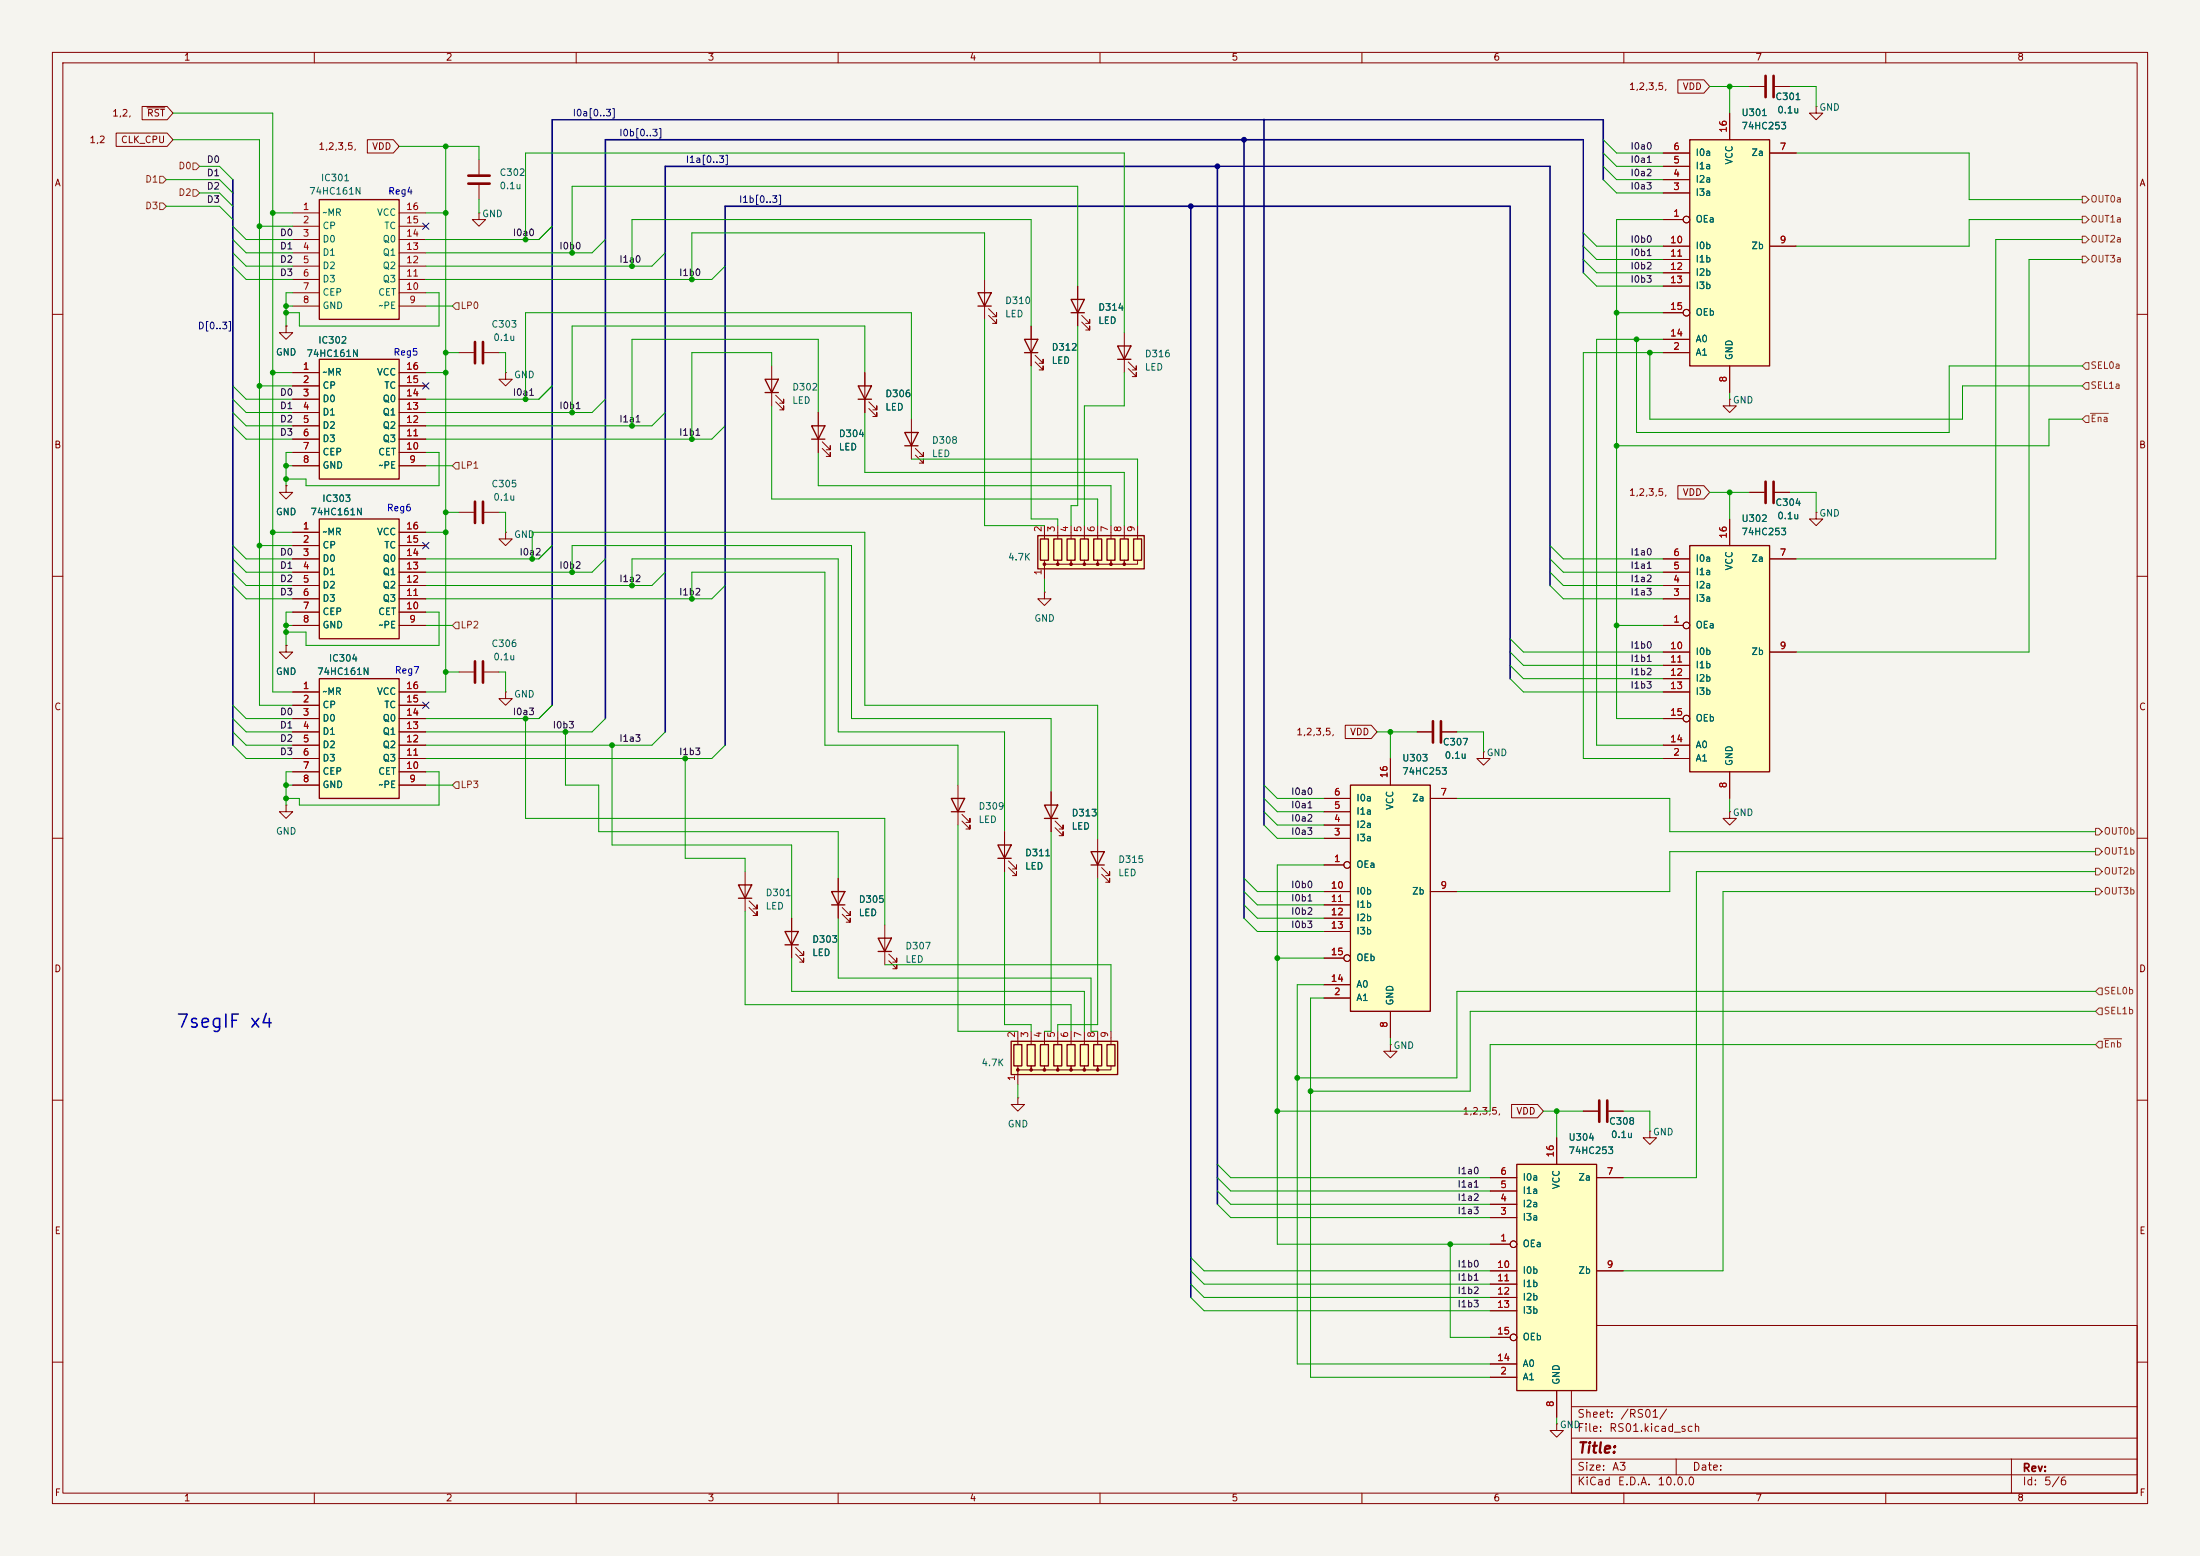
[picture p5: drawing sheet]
<svg xmlns="http://www.w3.org/2000/svg" width="420mm" height="297mm" viewBox="0 0 420 297" stroke-linecap="round" stroke-linejoin="round" font-family="sans-serif">
<path d="M0 0h420v297h-420z" fill="#f5f4ef" stroke="#f5f4ef" stroke-width=".19"/>
<g fill="none" stroke="#840000" stroke-width=".19">
<path d="M10 10h400v277h-400zM12 12h396v273h-396zM60 10v2M110 10v2M160 10v2M210 10v2M260 10v2M310 10v2M360 10v2M10 60h2M96.5 71.1v1.3h1.3l-1.3 1.3-1.3-1.3h1.3M96.5 71.1h.1"/>
<path d="M165.1 71.1v7.6M165.9 78l1.5 1.5v-.8v.8h-.8M165.9 76.7l1.5 1.5v-.7v.7h-.8M196.8 62.2v7.7M197.6 69.1l1.5 1.5v-.7v.7h-.7M197.6 67.8l1.5 1.5v-.7v.7h-.7M408 60h2M54.6 92.7v1.3h1.3l-1.3 1.3-1.3-1.3h1.3M54.6 92.7h.1M10 110h2M408 110h2M10 160h2"/>
<path d="M408 160h2M10 210h2M408 210h2M300 253h108v32h-108zM10 260h2M300 278.5h108M300 274.5h108M300 268.5h108M320 278.5v3M384 278.5v6.5M408 260h2M60 285v2"/>
<path d="M110 285v2M160 285v2M210 285v2M260 285v2M300 281.5h108M310 285v2M360 285v2"/>
</g>
<path d="M163.8 73.7h2.6l-1.3 2.5zM163.8 76.2h2.6M195.6 64.8h2.5l-1.3 2.5zM195.6 67.3h2.5" fill="none" stroke="#840000" stroke-width=".25"/>
<path d="M61 68.6h15.2v22.8h-15.2z" fill="#ffffc2"/>
<path d="M186.7 55.9h2.5l-1.2 2.5zM186.7 58.4h2.5M204.5 57.2h2.5l-1.3 2.5zM204.5 59.7h2.5M61 68.6h15.2v22.8h-15.2zM213.4 66h2.5l-1.3 2.6zM213.4 68.6h2.5" fill="none" stroke="#840000" stroke-width=".25"/>
<g fill="none" stroke="#840000" stroke-width=".19">
<path d="M188 53.3v7.7M188.7 58.9l1.5 1.6v-.8v.8h-.7M205.7 54.6v7.6M55.9 71.1h5.1M55.9 73.7h5.1M55.9 76.2h5.1M55.9 78.7h5.1M76.2 71.1h5.1M76.2 73.7h5.1M76.2 76.2h5.1M76.2 78.7h5.1M188.7 60.2l1.5 1.5v-.7v.7h-.7"/>
<path d="M206.5 61.5l1.5 1.5v-.8v.8h-.7M206.5 60.2l1.5 1.5v-.7v.7h-.7M214.6 63.5v7.6M215.4 70.4l1.5 1.5v-.8v.8h-.7M215.4 69.1l1.5 1.5v-.7v.7h-.7M330.2 76.2v1.3h1.3l-1.3 1.2-1.3-1.2h1.3M330.2 76.2h.1M55.9 81.3h5.1M55.9 83.8h5.1M55.9 86.4h5.1M55.9 88.9h5.1M76.2 81.3h5.1"/>
<path d="M76.2 83.8h5.1M76.2 86.4h5.1M76.2 88.9h5.1M87.6 97.8h2.8M92.5 97.8h2.7M346.7 97.8v1.3h1.3l-1.3 1.2-1.3-1.2h1.3M346.7 97.8h.1M87.6 128.3h2.8M92.5 128.3h2.7M96.5 132.1v1.3h1.3l-1.3 1.2-1.3-1.2h1.3M96.5 132.1h.1M54.6 153.7v1.2h1.3l-1.3 1.3-1.3-1.3h1.3"/>
<path d="M54.6 153.7h.1M283.2 143.5v1.3h1.3l-1.3 1.3-1.3-1.3h1.3M283.2 143.5h.1"/>
</g>
<path d="M90.7 95.8v4M92.2 95.8v4M90.7 126.2v4.1M92.2 126.2v4.1" fill="none" stroke="#840000" stroke-width=".51"/>
<path d="M61 99.1h15.2v22.8h-15.2z" fill="#ffffc2"/>
<path d="M61 99.1h15.2v22.8h-15.2z" fill="none" stroke="#840000" stroke-width=".25"/>
<g fill="none" stroke="#840000" stroke-width=".19">
<path d="M55.9 101.6h5.1M55.9 104.1h5.1M55.9 106.7h5.1M55.9 109.2h5.1M55.9 111.8h5.1M55.9 114.3h5.1M55.9 116.8h5.1M55.9 119.4h5.1M76.2 101.6h5.1M76.2 104.1h5.1M76.2 106.7h5.1M76.2 109.2h5.1"/>
<path d="M76.2 111.8h5.1M76.2 114.3h5.1M76.2 116.8h5.1M76.2 119.4h5.1M54.6 123.2v1.3h1.3l-1.3 1.2-1.3-1.2h1.3M54.6 123.2h.1"/>
</g>
<path d="M61 129.5h15.2v22.9h-15.2z" fill="#ffffc2"/>
<g fill="none" stroke="#840000" stroke-width=".25">
<path d="M172.7 82.6h2.6l-1.3 2.5zM172.7 85.1h2.6M61 129.5h15.2v22.9h-15.2zM141 168.9h2.5l-1.3 2.6zM141 171.5h2.5M149.9 177.8h2.5l-1.3 2.5zM158.7 170.2h2.6l-1.3 2.5zM158.7 172.7h2.6M190.5 161.3h2.5l-1.2 2.5zM190.5 163.8h2.5M208.3 162.6h2.5l-1.3 2.5zM208.3 165.1h2.5"/>
<path d="M149.9 180.3h2.5"/>
</g>
<g fill="none" stroke="#840000" stroke-width=".19">
<path d="M174 80v7.6M174.8 86.9l1.5 1.5v-.8v.8h-.8M174.8 85.6l1.5 1.5v-.7v.7h-.8M334 94h2.8M338.8 94h2.8M55.9 132.1h5.1M55.9 134.6h5.1M55.9 137.2h5.1M55.9 139.7h5.1M76.2 132.1h5.1M76.2 134.6h5.1M76.2 137.2h5.1"/>
<path d="M76.2 139.7h5.1M55.9 142.2h5.1M55.9 144.8h5.1M55.9 147.3h5.1M55.9 149.9h5.1M76.2 142.2h5.1M76.2 144.8h5.1M76.2 147.3h5.1M76.2 149.9h5.1M191.8 158.8v7.6M142.2 166.4v7.6M143 173.2l1.5 1.6v-.8v.8h-.7"/>
<path d="M143 172l1.5 1.5v-.8v.8h-.7M151.1 175.3v7.6M160 167.6v7.7M160.8 174.5l1.5 1.5v-.7v.7h-.8M160.8 173.2l1.5 1.6v-.8v.8h-.8M192.5 165.6l1.6 1.5v-.7v.7h-.8M192.5 164.3l1.6 1.6v-.8v.8h-.8M209.5 160v7.6M210.3 166.9l1.5 1.5v-.8v.8h-.7M210.3 165.6l1.5 1.5v-.7v.7h-.7M151.9 182.1l1.5 1.5v-.7v.7h-.7M151.9 180.8l1.5 1.6v-.8v.8h-.7"/>
<path d="M265.4 199.4v1.3h1.3l-1.3 1.2-1.2-1.2h1.2M265.4 199.4h.1"/>
</g>
<path d="M337.1 91.9v4.1M338.6 91.9v4.1" fill="none" stroke="#840000" stroke-width=".51"/>
<path d="M193 198.8h20.4v6.3h-20.4z" fill="#ffffc2"/>
<path d="M167.6 179.1h2.6l-1.3 2.5zM167.6 181.6h2.6M193 198.8h20.4v6.3h-20.4zM193.5 199.4h1.6v4.1h-1.6zM196.1 199.4h1.5v4.1h-1.5zM198.6 199.4h1.6v4.1h-1.6zM201.2 199.4h1.5v4.1h-1.5zM203.7 199.4h1.5v4.1h-1.5zM206.2 199.4h1.6v4.1h-1.6zM208.8 199.4h1.5v4.1h-1.5zM211.3 199.4h1.6v4.1h-1.6z" fill="none" stroke="#840000" stroke-width=".25"/>
<g fill="#840000" stroke="#840000" stroke-width=".19">
<circle cx="194.3" cy="204.2" r=".25"/>
<circle cx="196.8" cy="204.2" r=".25"/>
<circle cx="199.4" cy="204.2" r=".25"/>
<circle cx="201.9" cy="204.2" r=".25"/>
<circle cx="204.5" cy="204.2" r=".25"/>
<circle cx="207" cy="204.2" r=".25"/>
<circle cx="209.5" cy="204.2" r=".25"/>
</g>
<g fill="none" stroke="#840000" stroke-width=".19">
<path d="M168.9 176.5v7.7M169.7 183.4l1.5 1.5v-.7v.7h-.8M169.7 182.1l1.5 1.5v-.7v.7h-.8M194.3 196.9v2.5M196.8 196.9v2.5M199.4 196.9v2.5M201.9 196.9v2.5M204.5 196.9v2.5M207 196.9v2.5M209.5 196.9v2.5M212.1 196.9v2.5M194.3 203.5v.7h2.5v-.7v.7h2.6v-.7v.7h2.5v-.7v.7h2.6v-.7v.7h2.5v-.7v.7h2.5v-.7v.7h2.6v-.7"/>
<path d="M194.3 204.5v2.5"/>
</g>
<path d="M61 38.1h15.2v22.9h-15.2z" fill="#ffffc2"/>
<path d="M61 38.1h15.2v22.9h-15.2z" fill="none" stroke="#840000" stroke-width=".25"/>
<g fill="none" stroke="#840000" stroke-width=".19">
<path d="M91.4 30.5v2.8M91.4 35.3v2.8M55.9 40.6h5.1M55.9 43.2h5.1M55.9 45.7h5.1M55.9 48.3h5.1M55.9 50.8h5.1M55.9 53.3h5.1M55.9 55.9h5.1M55.9 58.4h5.1M76.2 40.6h5.1M76.2 43.2h5.1"/>
<path d="M76.2 45.7h5.1M76.2 48.3h5.1M76.2 50.8h5.1M76.2 53.3h5.1M76.2 55.9h5.1M76.2 58.4h5.1M91.4 40.6v1.3h1.3l-1.3 1.3-1.2-1.3h1.2M91.4 40.6h.1M54.6 62.2v1.3h1.3l-1.3 1.3-1.3-1.3h1.3M54.6 62.2h.1M87.6 67.3h2.8M92.5 67.3h2.7"/>
<path d="M96.5 101.6v1.3h1.3l-1.3 1.2-1.3-1.2h1.3M96.5 101.6h.1M270.5 139.7h2.8M275.3 139.7h2.8M330.2 154.9v1.3h1.3l-1.3 1.3-1.3-1.3h1.3M330.2 154.9h.1"/>
</g>
<path d="M89.4 35.1h4.1M89.4 33.5h4.1M90.7 65.3v4M92.2 65.3v4M273.6 137.7v4M275.1 137.7v4" fill="none" stroke="#840000" stroke-width=".51"/>
<path d="M322.6 104.1h15.2v43.2h-15.2z" fill="#ffffc2"/>
<path d="M322.6 104.1h15.2v43.2h-15.2z" fill="none" stroke="#840000" stroke-width=".25"/>
<g fill="none" stroke="#840000" stroke-width=".19">
<path d="M330.2 99.1v5M317.5 119.4h3.8M317.5 114.3h5.1M317.5 111.8h5.1M317.5 109.2h5.1M317.5 106.7h5.1M337.8 106.7h5.1M317.5 124.5h5.1M317.5 127h5.1M317.5 129.5h5.1M317.5 132.1h5.1M317.5 137.2h3.8"/>
<path d="M337.8 124.5h5.1M317.5 144.8h5.1M317.5 142.2h5.1M330.2 147.3v5.1"/>
<circle cx="321.9" cy="119.4" r=".63"/>
<circle cx="321.9" cy="137.2" r=".63"/>
</g>
<path d="M322.6 26.7h15.2v43.2h-15.2z" fill="#ffffc2"/>
<path d="M322.6 26.7h15.2v43.2h-15.2zM146 72.4h2.6l-1.3 2.5zM146 74.9h2.6M154.9 81.3h2.6l-1.3 2.5zM154.9 83.8h2.6" fill="none" stroke="#840000" stroke-width=".25"/>
<g fill="none" stroke="#840000" stroke-width=".19">
<path d="M317.5 36.8h5.1M317.5 34.3h5.1M317.5 31.8h5.1M317.5 29.2h5.1M330.2 21.6v5.1M337.8 29.2h5.1M317.5 41.9h3.8M317.5 47h5.1M317.5 49.5h5.1M317.5 52.1h5.1M317.5 54.6h5.1M317.5 59.7h3.8"/>
<path d="M337.8 47h5.1M147.3 69.9v7.6M148.1 76.7l1.5 1.5v-.7v.7h-.8M148.1 75.4l1.5 1.6v-.8v.8h-.8M156.2 78.7v7.7M317.5 67.3h5.1M317.5 64.8h5.1M330.2 69.9v5M157 85.6l1.5 1.5v-.7v.7h-.8M157 84.3l1.5 1.6v-.8v.8h-.8M194.3 209.6v1.2h1.3l-1.3 1.3-1.3-1.3h1.3M194.3 209.6h.1"/>
<path d="M302.3 212.1h2.8M307.1 212.1h2.8M315 215.9v1.3h1.2l-1.2 1.2-1.3-1.2h1.3M315 215.9h.1M297.2 271.8v1.2h1.2l-1.2 1.3-1.3-1.3h1.3M297.2 271.8h.1"/>
<circle cx="321.9" cy="59.7" r=".63"/>
<circle cx="321.9" cy="41.9" r=".63"/>
</g>
<path d="M305.3 210.1v4M306.8 210.1v4" fill="none" stroke="#840000" stroke-width=".51"/>
<path d="M289.6 222.2h15.2v43.2h-15.2z" fill="#ffffc2"/>
<path d="M289.6 222.2h15.2v43.2h-15.2z" fill="none" stroke="#840000" stroke-width=".25"/>
<g fill="none" stroke="#840000" stroke-width=".19">
<path d="M297.2 217.2v5M284.5 237.5h3.8M284.5 232.4h5.1M284.5 229.9h5.1M284.5 227.3h5.1M284.5 224.8h5.1M304.8 224.8h5.1M284.5 242.6h5.1M284.5 245.1h5.1M284.5 247.6h5.1M284.5 250.2h5.1M284.5 255.3h3.8"/>
<path d="M304.8 242.6h5.1M284.5 262.9h5.1M284.5 260.3h5.1M297.2 265.4v5.1"/>
<circle cx="288.9" cy="237.5" r=".63"/>
<circle cx="288.9" cy="255.3" r=".63"/>
</g>
<path d="M257.8 149.9h15.2v43.1h-15.2z" fill="#ffffc2"/>
<path d="M257.8 149.9h15.2v43.1h-15.2z" fill="none" stroke="#840000" stroke-width=".25"/>
<g fill="none" stroke="#840000" stroke-width=".19">
<path d="M346.7 20.3v1.3h1.3l-1.3 1.3-1.3-1.3h1.3M346.7 20.3h.1M252.7 157.5h5.1M252.7 154.9h5.1M252.7 152.4h5.1M265.4 144.8v5.1M273 152.4h5.1M252.7 165.1h3.8M252.7 160h5.1M252.7 170.2h5.1M252.7 172.7h5.1M252.7 175.3h5.1"/>
<path d="M252.7 177.8h5.1M273 170.2h5.1M252.7 190.5h5.1M252.7 188h5.1M252.7 182.9h3.8M265.4 193v5.1"/>
<circle cx="257.2" cy="165.1" r=".63"/>
<circle cx="257.2" cy="182.9" r=".63"/>
</g>
<path d="M198.1 102.2h20.3v6.4h-20.3z" fill="#ffffc2"/>
<g fill="none" stroke="#840000" stroke-width=".25">
<path d="M198.1 102.2h20.3v6.4h-20.3zM198.6 102.9h1.6v4h-1.6zM201.2 102.9h1.5v4h-1.5zM203.7 102.9h1.5v4h-1.5zM206.2 102.9h1.6v4h-1.6zM208.8 102.9h1.5v4h-1.5zM211.3 102.9h1.6v4h-1.6zM213.9 102.9h1.5v4h-1.5zM216.4 102.9h1.5v4h-1.5zM181.6 152.4h2.5l-1.2 2.5zM181.6 154.9h2.5M199.4 153.7h2.5l-1.2 2.5z"/>
<path d="M199.4 156.2h2.5"/>
</g>
<g fill="#840000" stroke="#840000" stroke-width=".19">
<circle cx="199.4" cy="107.7" r=".25"/>
<circle cx="201.9" cy="107.7" r=".25"/>
<circle cx="204.5" cy="107.7" r=".25"/>
<circle cx="207" cy="107.7" r=".25"/>
<circle cx="209.5" cy="107.7" r=".25"/>
<circle cx="212.1" cy="107.7" r=".25"/>
<circle cx="214.6" cy="107.7" r=".25"/>
</g>
<g fill="none" stroke="#840000" stroke-width=".19">
<path d="M320.3 15.2h5l1.1 1.3-1.1 1.3h-5zM334 16.5h2.8M338.8 16.5h2.8M22.2 25.4h9.7l1.1 1.3-1.1 1.2h-9.7zM27.1 20.3h4.8l1.1 1.3-1.1 1.3h-4.8zM28.1 20.6h3.4M70.1 26.7h5l1.1 1.2-1.1 1.3h-5zM317.5 36.8h5.1M317.5 34.3h5.1M317.5 31.8h5.1M317.5 29.2h5.1M330.2 21.6v5.1"/>
<path d="M337.8 29.2h5.1M205.7 54.6v2.6M205.7 59.7v2.5M317.5 41.9h3.8M317.5 47h5.1M317.5 49.5h5.1M317.5 52.1h5.1M317.5 54.6h5.1M317.5 59.7h3.8M337.8 47h5.1M54.6 62.2h.1M55.9 71.1h5.1"/>
<path d="M55.9 73.7h5.1M55.9 76.2h5.1M55.9 78.7h5.1M76.2 71.1h5.1M76.2 73.7h5.1M76.2 76.2h5.1M76.2 78.7h5.1M156.2 78.7v2.6M165.1 71.1v2.6M165.1 76.2v2.5M196.8 62.2v2.6M196.8 67.3v2.6"/>
<path d="M317.5 67.3h5.1M317.5 64.8h5.1M330.2 69.9v5M54.6 92.7h.1M55.9 81.3h5.1M55.9 83.8h5.1M55.9 86.4h5.1M55.9 88.9h5.1M76.2 81.3h5.1M76.2 83.8h5.1M76.2 86.4h5.1M76.2 88.9h5.1"/>
<path d="M156.2 83.8v2.6M320.3 92.7h5l1.1 1.3-1.1 1.3h-5zM330.2 99.1v5M334 94h2.8M338.8 94h2.8M55.9 119.4h5.1M55.9 114.3h5.1M55.9 111.8h5.1M55.9 109.2h5.1M55.9 106.7h5.1M55.9 101.6h5.1M55.9 104.1h5.1"/>
<path d="M55.9 116.8h5.1M76.2 119.4h5.1M76.2 114.3h5.1M76.2 111.8h5.1M76.2 109.2h5.1M76.2 106.7h5.1M76.2 101.6h5.1M76.2 104.1h5.1M76.2 116.8h5.1M199.4 106.9v.8h2.5v-.8v.8h2.6v-.8v.8h2.5v-.8v.8h2.5v-.8v.8h2.6v-.8v.8h2.5v-.8v.8h2.6v-.8M199.4 113v1.3h1.3l-1.3 1.3-1.3-1.3h1.3M199.4 113h.1"/>
<path d="M199.4 100.3v2.6M199.4 108v2.5M201.9 100.3v2.6M204.5 100.3v2.6M207 100.3v2.6M209.5 100.3v2.6M212.1 100.3v2.6M214.6 100.3v2.6M217.2 100.3v2.6M317.5 119.4h3.8M317.5 114.3h5.1M317.5 111.8h5.1"/>
<path d="M317.5 109.2h5.1M317.5 106.7h5.1M337.8 106.7h5.1M54.6 123.2h.1M55.9 139.7h5.1M55.9 132.1h5.1M55.9 137.2h5.1M55.9 134.6h5.1M76.2 139.7h5.1M76.2 132.1h5.1M76.2 137.2h5.1M76.2 134.6h5.1"/>
<path d="M256.8 138.4h5l1.1 1.3-1.1 1.3h-5zM270.5 139.7h2.8M275.3 139.7h2.8M317.5 124.5h5.1M317.5 127h5.1M317.5 129.5h5.1M317.5 132.1h5.1M317.5 137.2h3.8M337.8 124.5h5.1M55.9 144.8h5.1M55.9 142.2h5.1M55.9 147.3h5.1"/>
<path d="M55.9 149.9h5.1M76.2 144.8h5.1M76.2 142.2h5.1M76.2 147.3h5.1M76.2 149.9h5.1M182.9 149.9v7.6M183.6 156.7l1.6 1.5v-.7v.7h-.8M183.6 155.4l1.6 1.6v-.8v.8h-.8M191.8 158.8v2.5M200.7 151.1v7.7M201.4 158l1.5 1.5v-.7v.7h-.7M201.4 156.7l1.5 1.5v-.7v.7h-.7"/>
<path d="M252.7 157.5h5.1M252.7 154.9h5.1M252.7 152.4h5.1M265.4 144.8v5.1M273 152.4h5.1M317.5 144.8h5.1M317.5 142.2h5.1M330.2 147.3v5.1M151.1 175.3v2.5M160 167.6v2.6M160 172.7v2.6M191.8 163.8v2.6"/>
<path d="M252.7 165.1h3.8M252.7 160h5.1M252.7 170.2h5.1M252.7 172.7h5.1M252.7 175.3h5.1M252.7 177.8h5.1M273 170.2h5.1M151.1 180.3v2.6M252.7 190.5h5.1M252.7 188h5.1M252.7 182.9h3.8M265.4 193v5.1"/>
<path d="M288.6 210.8h4.9l1.1 1.3-1.1 1.3h-4.9zM297.2 217.2v5M302.3 212.1h2.8M307.1 212.1h2.8M284.5 237.5h3.8M284.5 232.4h5.1M284.5 229.9h5.1M284.5 227.3h5.1M284.5 224.8h5.1M304.8 224.8h5.1M284.5 242.6h5.1M284.5 245.1h5.1"/>
<path d="M284.5 247.6h5.1M284.5 250.2h5.1M284.5 255.3h3.8M304.8 242.6h5.1M284.5 262.9h5.1M284.5 260.3h5.1M297.2 265.4v5.1"/>
<circle cx="321.9" cy="59.7" r=".63"/>
<circle cx="321.9" cy="41.9" r=".63"/>
<circle cx="321.9" cy="119.4" r=".63"/>
<circle cx="321.9" cy="137.2" r=".63"/>
<circle cx="257.2" cy="165.1" r=".63"/>
<circle cx="257.2" cy="182.9" r=".63"/>
<circle cx="288.9" cy="237.5" r=".63"/>
<circle cx="288.9" cy="255.3" r=".63"/>
</g>
<path d="M337.1 14.5v4M338.6 14.5v4" fill="none" stroke="#840000" stroke-width=".51"/>
<g fill="none" stroke="#725600" stroke-width=".19">
<path d="M30.5 33.7h.6l.6 .6-.6 .6h-.6zM30.5 38.7h.6l.6 .7-.6 .6h-.6zM36.8 36.2h.7l.6 .6-.6 .7h-.7zM36.8 31.1h.7l.6 .7-.6 .6h-.7zM397.5 37.5h.6l.7 .6-.7 .6h-.6zM87 57.8h.6v1.3h-.6l-.6-.7zM397.5 41.3h.6l.7 .6-.7 .6h-.6zM397.5 48.9h.6l.7 .6-.7 .7h-.6zM397.5 45.1h.6l.7 .6-.7 .7h-.6zM398.1 79.4h.7v1.2h-.7l-.6-.6zM398.1 73h.7v1.3h-.7l-.6-.6zM398.1 69.2h.7v1.3h-.7l-.6-.6z"/>
<path d="M399.1 78.9h3.4M87 88.3h.6v1.2h-.6l-.6-.6zM87 118.7h.6v1.3h-.6l-.6-.6zM87 149.2h.6v1.3h-.6l-.6-.6zM400 158.1h.7l.6 .7-.6 .6h-.7zM400 161.9h.7l.6 .7-.6 .6h-.7zM400 169.5h.7l.6 .7-.6 .6h-.7zM400 165.7h.7l.6 .7-.6 .6h-.7zM400.7 188.6h.6v1.3h-.6l-.7-.7zM400.7 198.8h.6v1.2h-.6l-.7-.6zM400.7 192.4h.6v1.3h-.6l-.7-.7zM401.6 198.3h3.4"/>
</g>
<path d="M44.4 34.3v107.9M105.4 22.9v111.7M227.3 39.4v208.2M237.5 26.7v148.6M241.3 22.9v134.6M295.9 31.8v80M302.3 26.7h-186.7v110.5M306.1 22.9v11.4M302.3 44.5v7.6M127 139.7v-107.9h105.4v198.1M288.3 129.5v-90.1h-149.9v102.8" fill="none" stroke="#000084" stroke-width=".3"/>
<path d="M105.4 22.9h200.7M232.4 31.8h63.5M302.3 26.7v17.8" fill="none" stroke="#000084" stroke-width=".25"/>
<g fill="none" stroke="#009600" stroke-width=".19">
<path d="M326.4 16.5h7.6M330.2 16.5v5.1M341.6 16.5h5.1v3.8M31.7 34.3h10.2l2.5 2.5M31.7 39.4h10.2l2.5 2.5M33 26.7h16.5v107.9h6.4M33 21.6h19.1v110.5h3.8M38.1 36.8h3.8l2.5 2.6M38.1 31.8h3.8l2.5 2.5M76.2 27.9h15.2v2.6M85.1 27.9v104.2h-3.8M91.4 38.1v2.5"/>
<path d="M306.1 34.3l2.5 2.5h8.9M306.1 29.2l2.5 2.6h8.9M306.1 31.8l2.5 2.5h8.9M306.1 26.7l2.5 2.5h8.9M342.9 29.2h33v8.9h21.6M44.4 43.2l2.6 2.5h8.9M44.4 50.8l2.6 2.5h8.9M44.4 45.7l2.6 2.6h8.9M44.4 48.3l2.6 2.5h8.9M49.5 43.2h6.4M52.1 40.6h3.8M54.6 58.4h1.3"/>
<path d="M55.9 55.9h-1.3v6.3M81.3 55.9h2.5v6.3h-26.7v-2.5h-2.5M81.3 58.4h5.1M81.3 40.6h3.8M100.3 45.7v-16.5h114.3v34.3M105.4 43.2l-2.5 2.5h-21.6M109.2 48.3v-12.7h96.5v19M115.6 45.7l-2.6 2.6h-31.7M120.6 50.8v-8.9h76.2v20.3M127 48.3l-2.5 2.5h-43.2M132.1 53.3v-8.8h55.9v8.8M138.4 50.8l-2.5 2.5h-54.6"/>
<path d="M302.3 52.1l2.5 2.5h12.7M302.3 44.5l2.5 2.5h12.7M302.3 47l2.5 2.5h12.7M302.3 49.5l2.5 2.6h12.7M308.6 59.7h8.9M317.5 41.9h-8.9v95.3h8.9M397.5 45.7h-16.5v61h-38.1M397.5 41.9h-21.6v5.1h-33M397.5 49.5h-10.2v75h-44.4M44.4 76.2l2.6 2.5h8.9M44.4 78.7l2.6 2.6h8.9M44.4 73.7l2.6 2.5h8.9"/>
<path d="M49.5 73.7h6.4M52.1 71.1h3.8M81.3 71.1h3.8M85.1 67.3h2.5M95.2 67.3h1.3v3.8M100.3 76.2v-16.5h73.7v20.3M105.4 73.7l-2.5 2.5h-21.6M115.6 76.2l-2.6 2.5h-31.7M127 78.7l-2.5 2.6h-43.2M147.3 69.9v-2.6h-15.2v16.5M147.3 77.5v17.8h62.2v5M156.2 78.7v-13.9h-35.6v16.5"/>
<path d="M165.1 71.1v-8.9h-55.9v16.5M165.1 78.7v11.5h49.5v10.1M188 61v39.3h11.4M196.8 69.9v29.2h5.1v1.2M205.7 62.2v34.3h-1.2v3.8M214.6 71.1v6.4h-7.6v22.8M312.4 64.8v17.8h59.7v-12.7h25.4M315 67.3v12.7h59.6v-6.3h22.9M317.5 64.8h-12.7v77.4h12.7M317.5 67.3h-15.2v77.5h15.2M330.2 74.9v1.3M44.4 81.3l2.6 2.5h8.9"/>
<path d="M54.6 88.9h1.3M55.9 86.4h-1.3v6.3M81.3 86.4h2.5v6.3h-25.4v-1.3h-3.8M81.3 88.9h5.1M85.1 97.8h2.5M95.2 97.8h1.3v3.8M138.4 81.3l-2.5 2.5h-54.6M156.2 86.4v6.3h55.9v7.6M174 87.6h43.2v12.7M326.4 94h7.6M330.2 94v5.1M341.6 94h5.1v3.8"/>
<path d="M397.5 80h-6.3v5.1h-82.6M44.4 106.7l2.6 2.5h8.9M44.4 109.2l2.6 2.6h8.9M44.4 111.8l2.6 2.5h8.9M44.4 104.1l2.6 2.6h8.9M49.5 104.1h6.4M52.1 101.6h3.8M54.6 119.4h1.3M55.9 116.8h-1.3v6.4M81.3 116.8h2.5v6.4h-25.4v-2.5h-3.8M81.3 101.6h3.8M81.3 119.4h5.1"/>
<path d="M101.6 106.7v-5.1h63.5v33h44.4v25.4M105.4 104.1l-2.5 2.6h-21.6M109.2 109.2v-5.1h53.4v33.1h38.1v13.9M115.6 106.7l-2.6 2.5h-31.7M120.6 111.8v-5.1h39.4v33h31.8v19.1M127 109.2l-2.5 2.6h-43.2M132.1 114.3v-5.1h25.4v33h25.4v7.7M138.4 111.8l-2.5 2.5h-54.6M199.4 110.5v2.5M295.9 106.7l2.5 2.5h19.1M295.9 109.2l2.5 2.6h19.1M295.9 111.8l2.5 2.5h19.1"/>
<path d="M295.9 104.1l2.5 2.6h19.1M308.6 119.4h8.9M44.4 139.7l2.6 2.5h8.9M44.4 134.6l2.6 2.6h8.9M44.4 137.2l2.6 2.5h8.9M85.1 128.3h2.5M95.2 128.3h1.3v3.8M100.3 137.2v19h68.6v20.3M105.4 134.6l-2.5 2.6h-21.6M107.9 139.7v10.2h6.4v8.9h45.7v8.8M115.6 137.2l-2.6 2.5h-31.7M127 139.7l-2.5 2.5h-43.2"/>
<path d="M262.9 139.7h7.6M265.4 139.7v5.1M278.1 139.7h5.1v3.8M288.3 129.5l2.5 2.6h26.7M288.3 127l2.5 2.5h26.7M288.3 121.9l2.5 2.6h26.7M288.3 124.5l2.5 2.5h26.7M44.4 142.2l2.6 2.6h8.9M54.6 149.9h1.3M55.9 147.3h-1.3v6.4M81.3 147.3h2.5v6.4h-26.7v-1.3h-2.5M81.3 149.9h5.1"/>
<path d="M116.8 142.2v19.1h34.3v14M130.8 144.8v19h11.4v2.6M138.4 142.2l-2.5 2.6h-54.6M182.9 157.5v39.4h11.4M200.7 158.8v38.1h-1.3M241.3 149.9l2.5 2.5h8.9M241.3 157.5l2.5 2.5h8.9M241.3 152.4l2.5 2.5h8.9M241.3 154.9l2.5 2.6h8.9M278.1 152.4h40.7v6.4h81.2M330.2 152.4v2.5M142.2 174v17.8h62.3v5.1"/>
<path d="M160 175.3v11.4h48.3v10.2h1.2M191.8 166.4v29.2h5v1.3M209.5 167.6v28h-7.6v1.3M237.5 167.6l2.5 2.6h12.7M237.5 170.2l2.5 2.5h12.7M237.5 172.7l2.5 2.6h12.7M237.5 175.3l2.5 2.5h12.7M252.7 165.1h-8.9v72.4h40.7M400 162.6h-81.2v7.6h-40.7M400 170.2h-71.1v72.4h-19M400 166.4h-76.2v58.4h-13.9M151.1 182.9v6.3h55.9v7.7"/>
<path d="M168.9 184.2h43.2v12.7M243.8 182.9h8.9M252.7 188h-5.1v72.3h36.9M252.7 190.5h-2.5v72.4h34.3M265.4 198.1v1.3M400 199.4h-115.5v12.7h-40.7M400 189.2h-121.9v16.5h-30.5M400 193h-119.3v15.3h-30.5M194.3 207v2.6M294.6 212.1h7.7M297.2 212.1v5.1M309.9 212.1h5.1v3.8"/>
<path d="M232.4 222.2l2.5 2.6h49.6M232.4 229.9l2.5 2.5h49.6M232.4 227.3l2.5 2.6h49.6M232.4 224.8l2.5 2.5h49.6M276.9 237.5v17.8h7.6M227.3 240l2.6 2.6h54.6M227.3 245.1l2.6 2.5h54.6M227.3 247.6l2.6 2.6h54.6M227.3 242.6l2.6 2.5h54.6M297.2 270.5v1.3"/>
</g>
<path d="M80.7 42.6l1.2 1.2M81.9 42.6l-1.2 1.2M80.7 73.1l1.2 1.2M81.9 73.1l-1.2 1.2M80.7 103.5l1.2 1.2M81.9 103.5l-1.2 1.2M80.7 134l1.2 1.2M81.9 134l-1.2 1.2" fill="none" stroke="#000084" stroke-width=".19"/>
<g fill="#009600" stroke="#009600" stroke-width=".19">
<circle cx="120.6" cy="111.8" r=".46"/>
<circle cx="109.2" cy="109.2" r=".46"/>
<circle cx="120.6" cy="81.3" r=".46"/>
<circle cx="109.2" cy="78.7" r=".46"/>
<circle cx="100.3" cy="45.7" r=".46"/>
<circle cx="85.1" cy="40.6" r=".46"/>
<circle cx="85.1" cy="67.3" r=".46"/>
<circle cx="49.5" cy="43.2" r=".46"/>
<circle cx="52.1" cy="40.6" r=".46"/>
<circle cx="85.1" cy="27.9" r=".46"/>
<circle cx="54.6" cy="88.9" r=".46"/>
<circle cx="52.1" cy="101.6" r=".46"/>
<circle cx="54.6" cy="91.4" r=".46"/>
<circle cx="49.5" cy="104.1" r=".46"/>
<circle cx="85.1" cy="128.3" r=".46"/>
<circle cx="101.6" cy="106.7" r=".46"/>
<circle cx="54.6" cy="119.4" r=".46"/>
<circle cx="100.3" cy="76.2" r=".46"/>
<circle cx="85.1" cy="97.8" r=".46"/>
<circle cx="85.1" cy="101.6" r=".46"/>
<circle cx="132.1" cy="114.3" r=".46"/>
<circle cx="132.1" cy="83.8" r=".46"/>
<circle cx="109.2" cy="48.3" r=".46"/>
<circle cx="132.1" cy="53.3" r=".46"/>
<circle cx="120.6" cy="50.8" r=".46"/>
<circle cx="52.1" cy="71.1" r=".46"/>
<circle cx="49.5" cy="73.7" r=".46"/>
<circle cx="54.6" cy="59.7" r=".46"/>
<circle cx="54.6" cy="58.4" r=".46"/>
<circle cx="100.3" cy="137.2" r=".46"/>
<circle cx="107.9" cy="139.7" r=".46"/>
<circle cx="308.6" cy="119.4" r=".46"/>
<circle cx="308.6" cy="85.1" r=".46"/>
<circle cx="315" cy="67.3" r=".46"/>
<circle cx="308.6" cy="59.7" r=".46"/>
<circle cx="312.4" cy="64.8" r=".46"/>
<circle cx="330.2" cy="16.5" r=".46"/>
<circle cx="330.2" cy="94" r=".46"/>
<circle cx="54.6" cy="149.9" r=".46"/>
<circle cx="54.6" cy="120.7" r=".46"/>
<circle cx="54.6" cy="152.4" r=".46"/>
<circle cx="85.1" cy="71.1" r=".46"/>
<circle cx="130.8" cy="144.8" r=".46"/>
<circle cx="116.8" cy="142.2" r=".46"/>
<circle cx="243.8" cy="182.9" r=".46"/>
<circle cx="265.4" cy="139.7" r=".46"/>
<circle cx="243.8" cy="212.1" r=".46"/>
<circle cx="247.6" cy="205.7" r=".46"/>
<circle cx="250.2" cy="208.3" r=".46"/>
<circle cx="297.2" cy="212.1" r=".46"/>
<circle cx="276.9" cy="237.5" r=".46"/>
</g>
<g fill="#000084" stroke="#000084" stroke-width=".19">
<circle cx="232.4" cy="31.8" r=".46"/>
<circle cx="227.3" cy="39.4" r=".46"/>
<circle cx="241.3" cy="22.9" r=".13"/>
<circle cx="237.5" cy="26.7" r=".46"/>
</g>
<g font-size="2.5" fill="#0000c2">
<text x="33.5" y="196.8">7segIF</text>
<text x="47.5" y="196.8">x4</text>
</g>
<text font-size="2" fill="#840000" x="301" y="277.9">Title:</text>
<g font-size="1.5" fill="#840000">
<text x="301" y="273.7">File:</text>
<text x="301" y="271">Sheet:</text>
<text x="307.1" y="273.7">RS01.kicad_sch</text>
<text x="309.2" y="271">/RS01/</text>
<text x="301" y="281.1">Size:</text>
<text x="307.6" y="281.1">A3</text>
<text x="323" y="281.1">Date:</text>
<text x="386" y="281.3">Rev:</text>
<text x="301" y="283.9">KiCad</text>
<text x="308.7" y="283.9">E.D.A.</text>
<text x="316.3" y="283.9">10.0.0</text>
<text x="386" y="283.9">Id:</text>
<text x="390.1" y="283.9">5/6</text>
</g>
<g font-size="1.3" fill="#840000">
<text x="35" y="11.9">1</text>
<text x="85" y="11.9">2</text>
<text x="135" y="11.9">3</text>
<text x="185" y="11.9">4</text>
<text x="235" y="11.9">5</text>
<text x="285" y="11.9">6</text>
<text x="335" y="11.9">7</text>
<text x="385" y="11.9">8</text>
<text x="310.9" y="17.5">1,2,3,5,</text>
<text x="321.1" y="17.5">VDD</text>
<text x="21.3" y="22.5">1,2,</text>
<text x="27.9" y="22.5">RST</text>
<text x="17" y="27.6">1,2</text>
<text x="23" y="27.6">CLK_CPU</text>
<text x="60.7" y="28.9">1,2,3,5,</text>
<text x="70.9" y="28.9">VDD</text>
<text x="10.3" y="35.9">A</text>
<text x="408.3" y="35.9">A</text>
<text x="10.3" y="85.9">B</text>
<text x="408.2" y="85.9">B</text>
<text x="310.9" y="94.9">1,2,3,5,</text>
<text x="321.1" y="94.9">VDD</text>
<text x="10.3" y="135.9">C</text>
<text x="408.2" y="135.9">C</text>
<text x="247.4" y="140.7">1,2,3,5,</text>
<text x="257.6" y="140.7">VDD</text>
<text x="10.3" y="185.9">D</text>
<text x="408.2" y="185.9">D</text>
<text x="279.1" y="213">1,2,3,5,</text>
<text x="289.4" y="213">VDD</text>
<text x="10.3" y="235.9">E</text>
<text x="408.3" y="235.9">E</text>
<text x="10.3" y="285.9">F</text>
<text x="35" y="286.9">1</text>
<text x="85" y="286.9">2</text>
<text x="135" y="286.9">3</text>
<text x="185" y="286.9">4</text>
<text x="235" y="286.9">5</text>
<text x="285" y="286.9">6</text>
<text x="335" y="286.9">7</text>
<text x="385" y="286.9">8</text>
<text x="408.3" y="285.9">F</text>
</g>
<g font-size="1.3" fill="#000084">
<text x="109.2" y="22.5">I0a[0..3]</text>
<text x="118.1" y="26.3">I0b[0..3]</text>
<text x="130.8" y="31.4">I1a[0..3]</text>
<text x="141" y="39">I1b[0..3]</text>
<text x="37.7" y="63.2">D[0..3]</text>
</g>
<g font-size="1.3" fill="#006464">
<text x="332.4" y="22.5">U301</text>
<text x="338.8" y="19.4">C301</text>
<text x="339.2" y="21.9">0.1u</text>
<text x="347.2" y="21.4">GND</text>
<text x="332.4" y="25">74HC253</text>
<text x="61.2" y="34.9">IC301</text>
<text x="95.3" y="33.9">C302</text>
<text x="323.6" y="35.2">I2a</text>
<text x="323.6" y="32.6">I1a</text>
<text x="323.6" y="30.1">I0a</text>
<text x="331.1" y="31.5" transform="rotate(-90 331.1 31.5)">VCC</text>
<text x="334.2" y="30.1">Za</text>
<text x="58.9" y="37.4">74HC161N</text>
<text x="61.5" y="41.5">~MR</text>
<text x="71.9" y="41.5">VCC</text>
<text x="91.9" y="41.8">GND</text>
<text x="95.3" y="36.4">0.1u</text>
<text x="323.6" y="37.7">I3a</text>
<text x="61.5" y="44">CP</text>
<text x="61.5" y="46.6">D0</text>
<text x="72.9" y="46.6">Q0</text>
<text x="73.3" y="44">TC</text>
<text x="323.6" y="42.8">OEa</text>
<text x="323.6" y="47.9">I0b</text>
<text x="334.2" y="47.9">Zb</text>
<text x="61.5" y="49.1">D1</text>
<text x="61.5" y="51.7">D2</text>
<text x="72.9" y="51.7">Q2</text>
<text x="72.9" y="49.1">Q1</text>
<text x="323.6" y="50.4">I1b</text>
<text x="323.6" y="52.9">I2b</text>
<text x="61.5" y="54.2">D3</text>
<text x="61.5" y="56.7">CEP</text>
<text x="61.5" y="59.3">GND</text>
<text x="72.1" y="56.7">CET</text>
<text x="72.2" y="59.3">~PE</text>
<text x="72.9" y="54.2">Q3</text>
<text x="191.8" y="58.3">D310</text>
<text x="209.6" y="59.6">D314</text>
<text x="323.6" y="55.5">I3b</text>
<text x="60.6" y="65.9">IC302</text>
<text x="93.7" y="62.8">C303</text>
<text x="94.1" y="65.4">0.1u</text>
<text x="191.8" y="60.9">LED</text>
<text x="209.6" y="62.1">LED</text>
<text x="323.6" y="65.6">A0</text>
<text x="323.6" y="60.6">OEb</text>
<text x="52.6" y="68.2">GND</text>
<text x="58.4" y="68.4">74HC161N</text>
<text x="61.5" y="72">~MR</text>
<text x="71.9" y="72">VCC</text>
<text x="200.7" y="67.2">D312</text>
<text x="200.7" y="69.8">LED</text>
<text x="218.4" y="68.5">D316</text>
<text x="218.4" y="71">LED</text>
<text x="323.6" y="68.2">A1</text>
<text x="331.1" y="68.8" transform="rotate(-90 331.1 68.8)">GND</text>
<text x="61.5" y="74.5">CP</text>
<text x="61.5" y="77.1">D0</text>
<text x="72.9" y="77.1">Q0</text>
<text x="73.3" y="74.5">TC</text>
<text x="98" y="72.5">GND</text>
<text x="151.1" y="74.8">D302</text>
<text x="151.1" y="77.4">LED</text>
<text x="168.9" y="76.1">D306</text>
<text x="330.7" y="77.3">GND</text>
<text x="61.5" y="79.6">D1</text>
<text x="61.5" y="82.1">D2</text>
<text x="72.9" y="82.1">Q2</text>
<text x="72.9" y="79.6">Q1</text>
<text x="160" y="83.7">D304</text>
<text x="168.9" y="78.7">LED</text>
<text x="61.5" y="84.7">D3</text>
<text x="61.5" y="87.2">CEP</text>
<text x="61.5" y="89.8">GND</text>
<text x="72.1" y="87.2">CET</text>
<text x="72.2" y="89.8">~PE</text>
<text x="72.9" y="84.7">Q3</text>
<text x="160" y="86.3">LED</text>
<text x="177.8" y="85">D308</text>
<text x="177.8" y="87.5">LED</text>
<text x="93.7" y="93.3">C305</text>
<text x="94.1" y="95.9">0.1u</text>
<text x="52.6" y="98.7">GND</text>
<text x="59.2" y="98.7">74HC161N</text>
<text x="61.4" y="96.1">IC303</text>
<text x="332.4" y="99.9">U302</text>
<text x="338.8" y="96.9">C304</text>
<text x="339.2" y="99.4">0.1u</text>
<text x="347.2" y="98.9">GND</text>
<text x="61.5" y="102.5">~MR</text>
<text x="61.5" y="105">CP</text>
<text x="61.5" y="107.5">D0</text>
<text x="71.9" y="102.5">VCC</text>
<text x="72.9" y="107.5">Q0</text>
<text x="73.3" y="105">TC</text>
<text x="98" y="103">GND</text>
<text x="192.3" y="107.3">4.7K</text>
<text x="323.6" y="107.5">I0a</text>
<text x="332.4" y="102.5">74HC253</text>
<text x="334.2" y="107.5">Za</text>
<text x="61.5" y="110.1">D1</text>
<text x="61.5" y="112.6">D2</text>
<text x="72.9" y="112.6">Q2</text>
<text x="72.9" y="110.1">Q1</text>
<text x="323.6" y="112.6">I2a</text>
<text x="323.6" y="110.1">I1a</text>
<text x="331.1" y="109" transform="rotate(-90 331.1 109)">VCC</text>
<text x="61.5" y="115.2">D3</text>
<text x="61.5" y="117.7">CEP</text>
<text x="72.1" y="117.7">CET</text>
<text x="72.9" y="115.2">Q3</text>
<text x="197.4" y="119">GND</text>
<text x="323.6" y="115.2">I3a</text>
<text x="61.5" y="120.2">GND</text>
<text x="72.2" y="120.2">~PE</text>
<text x="93.7" y="123.8">C306</text>
<text x="323.6" y="120.2">OEa</text>
<text x="323.6" y="125.3">I0b</text>
<text x="334.2" y="125.3">Zb</text>
<text x="52.6" y="129.1">GND</text>
<text x="60.4" y="129.1">74HC161N</text>
<text x="62.7" y="126.6">IC304</text>
<text x="94.1" y="126.3">0.1u</text>
<text x="323.6" y="127.9">I1b</text>
<text x="323.6" y="130.4">I2b</text>
<text x="61.5" y="132.9">~MR</text>
<text x="61.5" y="135.5">CP</text>
<text x="71.9" y="132.9">VCC</text>
<text x="73.3" y="135.5">TC</text>
<text x="98" y="133.5">GND</text>
<text x="323.6" y="132.9">I3b</text>
<text x="61.5" y="138">D0</text>
<text x="61.5" y="140.6">D1</text>
<text x="61.5" y="143.1">D2</text>
<text x="72.9" y="143.1">Q2</text>
<text x="72.9" y="140.6">Q1</text>
<text x="72.9" y="138">Q0</text>
<text x="275.3" y="142.6">C307</text>
<text x="323.6" y="143.1">A0</text>
<text x="323.6" y="138">OEb</text>
<text x="61.5" y="145.6">D3</text>
<text x="61.5" y="148.2">CEP</text>
<text x="72.1" y="148.2">CET</text>
<text x="72.9" y="145.6">Q3</text>
<text x="267.6" y="145.6">U303</text>
<text x="267.6" y="148.2">74HC253</text>
<text x="275.7" y="145.1">0.1u</text>
<text x="283.7" y="144.6">GND</text>
<text x="323.6" y="145.6">A1</text>
<text x="331.1" y="146.3" transform="rotate(-90 331.1 146.3)">GND</text>
<text x="61.5" y="150.7">GND</text>
<text x="72.2" y="150.7">~PE</text>
<text x="186.7" y="154.9">D309</text>
<text x="258.8" y="155.8">I1a</text>
<text x="258.8" y="153.3">I0a</text>
<text x="266.3" y="154.7" transform="rotate(-90 266.3 154.7)">VCC</text>
<text x="269.5" y="153.3">Za</text>
<text x="52.6" y="159.6">GND</text>
<text x="186.7" y="157.4">LED</text>
<text x="204.5" y="156.1">D313</text>
<text x="204.5" y="158.7">LED</text>
<text x="258.8" y="160.9">I3a</text>
<text x="258.8" y="158.3">I2a</text>
<text x="330.7" y="156.1">GND</text>
<text x="195.6" y="163.7">D311</text>
<text x="195.6" y="166.3">LED</text>
<text x="213.4" y="165">D315</text>
<text x="213.4" y="167.6">LED</text>
<text x="258.8" y="166">OEa</text>
<text x="146.1" y="171.4">D301</text>
<text x="146.1" y="173.9">LED</text>
<text x="163.8" y="172.6">D305</text>
<text x="258.8" y="171">I0b</text>
<text x="258.8" y="173.6">I1b</text>
<text x="269.5" y="171">Zb</text>
<text x="163.8" y="175.2">LED</text>
<text x="258.8" y="176.1">I2b</text>
<text x="258.8" y="178.7">I3b</text>
<text x="154.9" y="180.3">D303</text>
<text x="154.9" y="182.8">LED</text>
<text x="172.7" y="181.5">D307</text>
<text x="172.7" y="184.1">LED</text>
<text x="258.8" y="183.7">OEb</text>
<text x="258.8" y="191.4">A1</text>
<text x="258.8" y="188.8">A0</text>
<text x="266.3" y="192" transform="rotate(-90 266.3 192)">GND</text>
<text x="187.3" y="203.8">4.7K</text>
<text x="265.9" y="200.5">GND</text>
<text x="192.3" y="215.5">GND</text>
<text x="307.1" y="215">C308</text>
<text x="299.3" y="218">U304</text>
<text x="299.3" y="220.6">74HC253</text>
<text x="307.4" y="217.5">0.1u</text>
<text x="315.5" y="217">GND</text>
<text x="290.6" y="225.7">I0a</text>
<text x="298" y="227.1" transform="rotate(-90 298 227.1)">VCC</text>
<text x="301.2" y="225.7">Za</text>
<text x="290.6" y="233.3">I3a</text>
<text x="290.6" y="230.7">I2a</text>
<text x="290.6" y="228.2">I1a</text>
<text x="290.6" y="238.4">OEa</text>
<text x="290.6" y="243.4">I0b</text>
<text x="290.6" y="246">I1b</text>
<text x="301.2" y="243.4">Zb</text>
<text x="290.6" y="248.5">I2b</text>
<text x="290.6" y="251.1">I3b</text>
<text x="290.6" y="256.1">OEb</text>
<text x="290.6" y="263.8">A1</text>
<text x="290.6" y="261.2">A0</text>
<text x="298" y="264.4" transform="rotate(-90 298 264.4)">GND</text>
<text x="297.7" y="272.9">GND</text>
</g>
<g font-size="1.3" fill="#0f0f0f">
<text x="311.1" y="28.9">I0a0</text>
<text x="39.4" y="33.9">D1</text>
<text x="39.4" y="31.4">D0</text>
<text x="311.1" y="31.4">I0a1</text>
<text x="311.1" y="33.9">I0a2</text>
<text x="39.4" y="36.5">D2</text>
<text x="39.4" y="39">D3</text>
<text x="311.1" y="36.5">I0a3</text>
<text x="53.3" y="45.4">D0</text>
<text x="53.3" y="47.9">D1</text>
<text x="97.8" y="45.4">I0a0</text>
<text x="106.7" y="47.9">I0b0</text>
<text x="311.1" y="46.6">I0b0</text>
<text x="53.3" y="50.5">D2</text>
<text x="53.3" y="53">D3</text>
<text x="118.1" y="50.5">I1a0</text>
<text x="129.5" y="53">I1b0</text>
<text x="311.1" y="49.2">I0b1</text>
<text x="311.1" y="51.7">I0b2</text>
<text x="311.1" y="54.3">I0b3</text>
<text x="53.3" y="75.9">D0</text>
<text x="97.8" y="75.9">I0a1</text>
<text x="53.3" y="80.9">D2</text>
<text x="53.3" y="83.5">D3</text>
<text x="53.3" y="78.4">D1</text>
<text x="106.7" y="78.4">I0b1</text>
<text x="118.1" y="80.9">I1a1</text>
<text x="129.5" y="83.5">I1b1</text>
<text x="53.3" y="106.3">D0</text>
<text x="99.1" y="106.3">I0a2</text>
<text x="311.1" y="106.3">I1a0</text>
<text x="53.3" y="108.9">D1</text>
<text x="53.3" y="114">D3</text>
<text x="53.3" y="111.4">D2</text>
<text x="106.7" y="108.9">I0b2</text>
<text x="118.1" y="111.4">I1a2</text>
<text x="129.5" y="114">I1b2</text>
<text x="311.1" y="114">I1a3</text>
<text x="311.1" y="108.9">I1a1</text>
<text x="311.1" y="111.4">I1a2</text>
<text x="311.1" y="124.1">I1b0</text>
<text x="311.1" y="131.7">I1b3</text>
<text x="311.1" y="126.7">I1b1</text>
<text x="311.1" y="129.2">I1b2</text>
<text x="53.3" y="136.8">D0</text>
<text x="97.8" y="136.8">I0a3</text>
<text x="53.3" y="141.9">D2</text>
<text x="53.3" y="139.4">D1</text>
<text x="105.4" y="139.4">I0b3</text>
<text x="118.1" y="141.9">I1a3</text>
<text x="53.3" y="144.4">D3</text>
<text x="129.5" y="144.4">I1b3</text>
<text x="246.4" y="152.1">I0a0</text>
<text x="246.4" y="154.6">I0a1</text>
<text x="246.4" y="159.7">I0a3</text>
<text x="246.4" y="157.1">I0a2</text>
<text x="246.4" y="172.4">I0b1</text>
<text x="246.4" y="169.8">I0b0</text>
<text x="246.4" y="177.5">I0b3</text>
<text x="246.4" y="174.9">I0b2</text>
<text x="278.1" y="224.4">I1a0</text>
<text x="278.1" y="227">I1a1</text>
<text x="278.1" y="232.1">I1a3</text>
<text x="278.1" y="229.5">I1a2</text>
<text x="278.1" y="242.2">I1b0</text>
<text x="278.1" y="244.8">I1b1</text>
<text x="278.1" y="249.8">I1b3</text>
<text x="278.1" y="247.3">I1b2</text>
</g>
<g font-size="1.3" fill="#a90000">
<text x="319.3" y="29">6</text>
<text x="329.9" y="25.4" transform="rotate(-90 329.9 25.4)">16</text>
<text x="339.7" y="29">7</text>
<text x="319.3" y="34">4</text>
<text x="319.3" y="31.5">5</text>
<text x="57.7" y="40.4">1</text>
<text x="77.4" y="40.4">16</text>
<text x="319.3" y="41.7">1</text>
<text x="319.3" y="36.6">3</text>
<text x="57.7" y="42.9">2</text>
<text x="57.7" y="45.5">3</text>
<text x="77.4" y="45.5">14</text>
<text x="77.4" y="42.9">15</text>
<text x="318.7" y="46.7">10</text>
<text x="339.7" y="46.7">9</text>
<text x="57.7" y="48">4</text>
<text x="57.7" y="50.5">5</text>
<text x="57.7" y="53.1">6</text>
<text x="77.4" y="53.1">11</text>
<text x="77.4" y="50.5">12</text>
<text x="77.4" y="48">13</text>
<text x="318.7" y="49.3">11</text>
<text x="318.7" y="51.8">12</text>
<text x="57.7" y="55.6">7</text>
<text x="57.7" y="58.2">8</text>
<text x="77.4" y="55.6">10</text>
<text x="78" y="58.2">9</text>
<text x="318.7" y="54.4">13</text>
<text x="318.7" y="59.4">15</text>
<text x="318.7" y="64.5">14</text>
<text x="57.7" y="70.9">1</text>
<text x="77.4" y="70.9">16</text>
<text x="319.3" y="67.1">2</text>
<text x="57.7" y="73.4">2</text>
<text x="57.7" y="75.9">3</text>
<text x="77.4" y="75.9">14</text>
<text x="77.4" y="73.4">15</text>
<text x="329.9" y="73.1" transform="rotate(-90 329.9 73.1)">8</text>
<text x="57.7" y="78.5">4</text>
<text x="57.7" y="81">5</text>
<text x="57.7" y="83.6">6</text>
<text x="77.4" y="83.6">11</text>
<text x="77.4" y="81">12</text>
<text x="77.4" y="78.5">13</text>
<text x="57.7" y="86.1">7</text>
<text x="57.7" y="88.6">8</text>
<text x="77.4" y="86.1">10</text>
<text x="78" y="88.6">9</text>
<text x="57.7" y="101.3">1</text>
<text x="77.4" y="101.3">16</text>
<text x="199.1" y="101.7" transform="rotate(-90 199.1 101.7)">2</text>
<text x="201.7" y="101.7" transform="rotate(-90 201.7 101.7)">3</text>
<text x="204.2" y="101.7" transform="rotate(-90 204.2 101.7)">4</text>
<text x="206.8" y="101.7" transform="rotate(-90 206.8 101.7)">5</text>
<text x="209.3" y="101.7" transform="rotate(-90 209.3 101.7)">6</text>
<text x="211.8" y="101.7" transform="rotate(-90 211.8 101.7)">7</text>
<text x="214.4" y="101.7" transform="rotate(-90 214.4 101.7)">8</text>
<text x="216.9" y="101.7" transform="rotate(-90 216.9 101.7)">9</text>
<text x="57.7" y="103.9">2</text>
<text x="57.7" y="106.4">3</text>
<text x="77.4" y="106.4">14</text>
<text x="77.4" y="103.9">15</text>
<text x="319.3" y="106.4">6</text>
<text x="329.9" y="102.9" transform="rotate(-90 329.9 102.9)">16</text>
<text x="339.7" y="106.4">7</text>
<text x="57.7" y="109">4</text>
<text x="57.7" y="111.5">5</text>
<text x="77.4" y="111.5">12</text>
<text x="77.4" y="109">13</text>
<text x="199.1" y="109.9" transform="rotate(-90 199.1 109.9)">1</text>
<text x="319.3" y="111.5">4</text>
<text x="319.3" y="109">5</text>
<text x="57.7" y="114">6</text>
<text x="57.7" y="116.6">7</text>
<text x="57.7" y="119.1">8</text>
<text x="77.4" y="116.6">10</text>
<text x="77.4" y="114">11</text>
<text x="78" y="119.1">9</text>
<text x="319.3" y="119.1">1</text>
<text x="319.3" y="114">3</text>
<text x="318.7" y="124.2">10</text>
<text x="339.7" y="124.2">9</text>
<text x="57.7" y="131.8">1</text>
<text x="77.4" y="131.8">16</text>
<text x="318.7" y="126.7">11</text>
<text x="318.7" y="129.3">12</text>
<text x="318.7" y="131.8">13</text>
<text x="57.7" y="134.4">2</text>
<text x="57.7" y="136.9">3</text>
<text x="77.4" y="136.9">14</text>
<text x="77.4" y="134.4">15</text>
<text x="318.7" y="136.9">15</text>
<text x="57.7" y="139.4">4</text>
<text x="57.7" y="142">5</text>
<text x="77.4" y="142">12</text>
<text x="77.4" y="139.4">13</text>
<text x="318.7" y="142">14</text>
<text x="57.7" y="144.5">6</text>
<text x="57.7" y="147.1">7</text>
<text x="57.7" y="149.6">8</text>
<text x="77.4" y="147.1">10</text>
<text x="77.4" y="144.5">11</text>
<text x="78" y="149.6">9</text>
<text x="265.2" y="148.6" transform="rotate(-90 265.2 148.6)">16</text>
<text x="319.3" y="144.5">2</text>
<text x="254.6" y="154.7">5</text>
<text x="254.6" y="152.1">6</text>
<text x="274.9" y="152.1">7</text>
<text x="329.9" y="150.6" transform="rotate(-90 329.9 150.6)">8</text>
<text x="254.6" y="159.8">3</text>
<text x="254.6" y="157.2">4</text>
<text x="254.6" y="164.8">1</text>
<text x="254" y="169.9">10</text>
<text x="254" y="172.5">11</text>
<text x="274.9" y="169.9">9</text>
<text x="254" y="175">12</text>
<text x="254" y="177.5">13</text>
<text x="254" y="182.6">15</text>
<text x="254" y="187.7">14</text>
<text x="254.6" y="190.2">2</text>
<text x="265.2" y="196.3" transform="rotate(-90 265.2 196.3)">8</text>
<text x="194.1" y="198.2" transform="rotate(-90 194.1 198.2)">2</text>
<text x="196.6" y="198.2" transform="rotate(-90 196.6 198.2)">3</text>
<text x="199.1" y="198.2" transform="rotate(-90 199.1 198.2)">4</text>
<text x="201.7" y="198.2" transform="rotate(-90 201.7 198.2)">5</text>
<text x="204.2" y="198.2" transform="rotate(-90 204.2 198.2)">6</text>
<text x="206.8" y="198.2" transform="rotate(-90 206.8 198.2)">7</text>
<text x="209.3" y="198.2" transform="rotate(-90 209.3 198.2)">8</text>
<text x="211.8" y="198.2" transform="rotate(-90 211.8 198.2)">9</text>
<text x="194.1" y="206.4" transform="rotate(-90 194.1 206.4)">1</text>
<text x="296.9" y="221" transform="rotate(-90 296.9 221)">16</text>
<text x="286.3" y="227.1">5</text>
<text x="286.3" y="224.5">6</text>
<text x="306.6" y="224.5">7</text>
<text x="286.3" y="232.2">3</text>
<text x="286.3" y="229.6">4</text>
<text x="286.3" y="237.2">1</text>
<text x="285.7" y="242.3">10</text>
<text x="285.7" y="244.9">11</text>
<text x="306.6" y="242.3">9</text>
<text x="285.7" y="247.4">12</text>
<text x="285.7" y="249.9">13</text>
<text x="285.7" y="255">15</text>
<text x="285.7" y="260.1">14</text>
<text x="286.3" y="262.6">2</text>
<text x="296.9" y="268.7" transform="rotate(-90 296.9 268.7)">8</text>
</g>
<g font-size="1.3" fill="#725600">
<text x="27.6" y="35.2">D1</text>
<text x="34" y="32.6">D0</text>
<text x="27.6" y="40.2">D3</text>
<text x="34" y="37.7">D2</text>
<text x="399" y="39">OUT0a</text>
<text x="399" y="42.8">OUT1a</text>
<text x="399" y="46.6">OUT2a</text>
<text x="399" y="50.4">OUT3a</text>
<text x="87.8" y="59.3">LP0</text>
<text x="399" y="70.7">SEL0a</text>
<text x="399" y="74.5">SEL1a</text>
<text x="399" y="80.9">Ena</text>
<text x="87.8" y="89.8">LP1</text>
<text x="87.8" y="120.2">LP2</text>
<text x="87.8" y="150.7">LP3</text>
<text x="401.5" y="159.6">OUT0b</text>
<text x="401.5" y="163.4">OUT1b</text>
<text x="401.5" y="167.2">OUT2b</text>
<text x="401.5" y="171">OUT3b</text>
<text x="401.5" y="190.1">SEL0b</text>
<text x="401.5" y="193.9">SEL1b</text>
<text x="401.5" y="200.3">Enb</text>
</g>
<g font-size="1.3" fill="#0000c2">
<text x="74" y="37.4">Reg4</text>
<text x="75" y="68.2">Reg5</text>
<text x="73.7" y="97.9">Reg6</text>
<text x="75.3" y="128.9">Reg7</text>
</g>
</svg>
